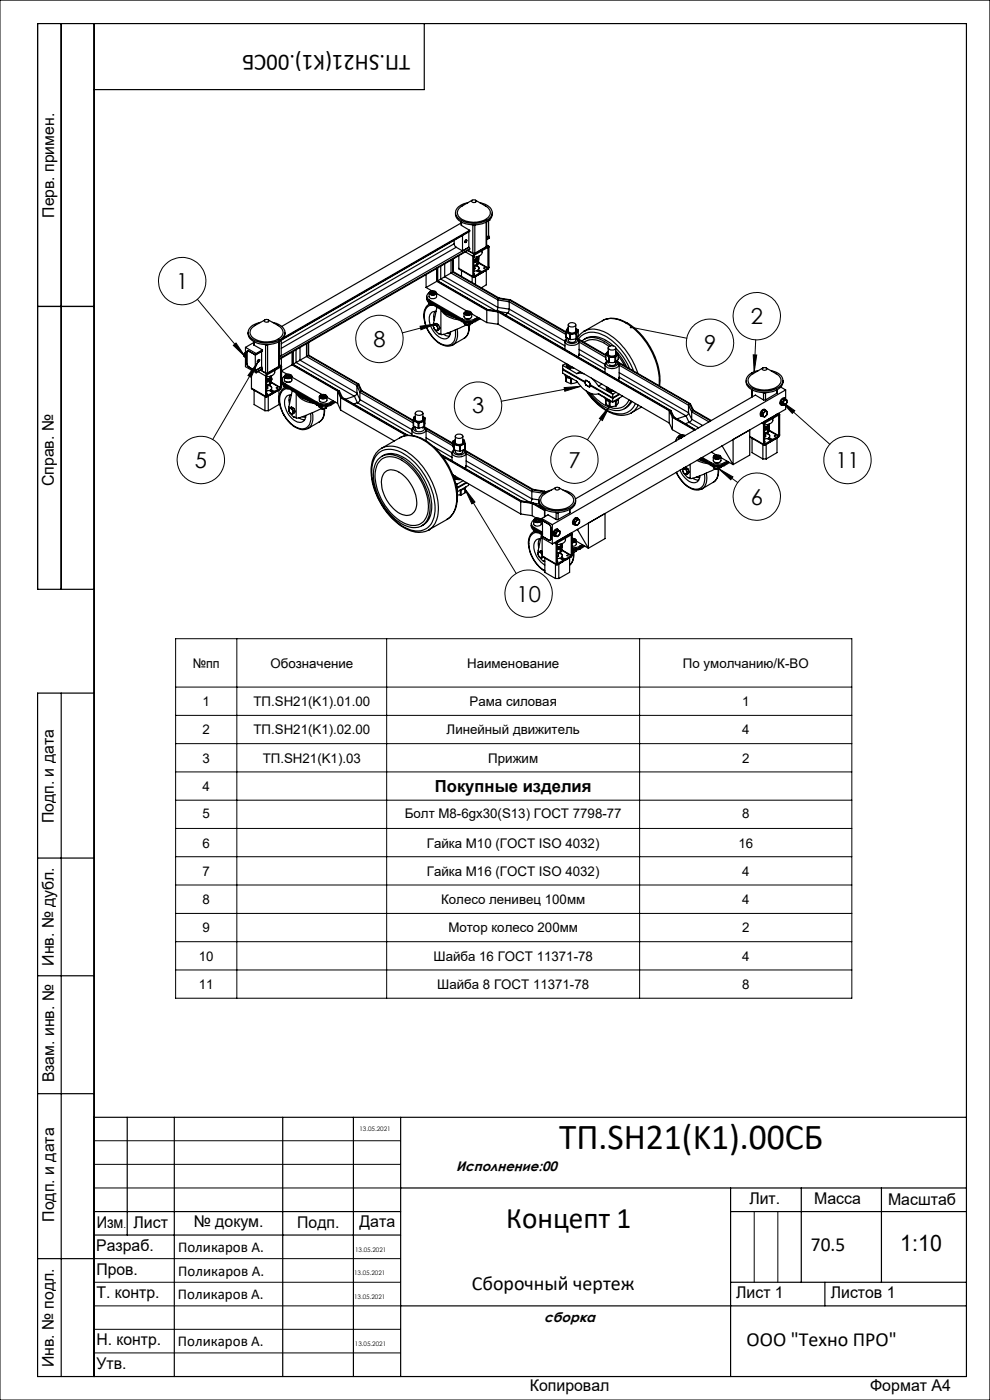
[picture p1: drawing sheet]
<svg xmlns="http://www.w3.org/2000/svg" width="210mm" height="297mm" viewBox="0 0 210 297" stroke-linecap="round" stroke-linejoin="round" font-family="sans-serif">
<g fill="none" stroke="#000" stroke-width=".21">
<path d="M0 0h210v297h-210zM41.9 63.5l10.2 12.2M49.5 73.3l.6-.5 2 2.9zM54.7 76.8l-9.6 16.4M54.7 76.8l-1.4 3.2-.7-.3zM89.1 69.2l3.5-.5-3.3 1.3zM92.6 68.7l-7.3 1.9M133.8 69.4l11.9 2.4M159.8 75.3h.7l-.5 3.6zM160.3 72.1l-.3 6.8M119.7 82.2l3.5-.3-3.4 1.1zM123.2 81.9l-16.9 3.2"/>
<path d="M129.4 86l-4.8 7.3M129.4 86l-1.6 3.2-.7-.4zM152.4 99.4l4.1 3M152.4 99.4l3.1 1.8-.5 .6zM165.7 85.1l10.3 9.2M165.7 85.1l2.9 2-.5 .6zM98.6 103.6l10.9 18.1M98.6 103.6l2.2 2.9-.7 .4zM37.3 135.5h143.4v76.3h-143.4zM50.2 135.5v76.3M82 135.5v76.3M135.7 135.5v76.3"/>
<path d="M37.3 151.8h143.4M37.3 157.8h143.4M37.3 145.8h143.4M37.3 163.8h143.4M37.3 169.8h143.4M37.3 175.8h143.4M37.3 181.7h143.4M37.3 187.7h143.4M37.3 193.8h143.4M37.3 199.8h143.4M37.3 205.8h143.4M20 242h65"/>
<path d="M20 247h65M20 252h65M160 257v15M165 257v15M20 267h65M20 272h65M20 277h65M20 282h65M20 287h65"/>
<circle cx="38.6" cy="59.6" r="5"/>
<circle cx="80.5" cy="71.9" r="5"/>
<circle cx="150.6" cy="72.7" r="5"/>
<circle cx="160.5" cy="67.1" r="5"/>
<circle cx="42.6" cy="97.6" r="5"/>
<circle cx="101.4" cy="86" r="5"/>
<circle cx="121.9" cy="97.5" r="5"/>
<circle cx="179.8" cy="97.6" r="5"/>
<circle cx="160.5" cy="105.4" r="5"/>
<circle cx="112.1" cy="125.9" r="5"/>
</g>
<g fill="none" stroke="#000" stroke-width=".25">
<path d="M13 5v120M20 5v287M90 5v14h-70M90.4 58.3v2.7M92.6 59.7l10.7 6.1M92.6 59.7l-2.2 1.3M92.8 59.6l-.2 .1M92.8 59.6l10.6 6.1M92.8 59.6v-2.7l-.2 .1v2.7M92.9 59.6h-.1M92.9 59.6l10.5 6.1M92.9 56.9v2.7"/>
<path d="M93.5 59.2l-.6 .4M93.5 59.2l11.7 6.7M93.5 56.5v2.7M94.3 58.7l-.8 .5M94.3 58.7l11.3 6.5M94.3 56v2.7M95.7 57.9l-1.4 .8M95.7 57.9l9.9 5.7M95.7 55.2v2.7M96 57.7l-.3 .2M96 57.7l9.7 5.6M96.2 57.6l-.2 .1"/>
<path d="M96.2 57.6l9.6 5.6M96.2 57.6v-2.7l-.2 .1v2.7M96.3 51.7l.2 .5 .3 .3M96.3 51v.7M96.3 51.7l-36.6 21.2M96.6 45.1a2.5 2.5 0 0 0 2.6 2.5 4.6 4.6 0 0 0 5.1-1.7l.1-.8M96.8 52.5l1.3 .7M96.8 52.5l-37.1 21.4M97.3 56.9l.1 .2 3 1.7M97.3 54.3v2.6M97.3 56.9l3 1.8M97.8 47.1l.1 .7"/>
<path d="M97.8 47.3l-38 21.9M97.9 47.1v.7M97.9 57.4v1.2M97.9 47.8l1.7 1.1M98.1 49.9v3.3M98.7 51.4h.1M98.7 51l.1-.1a.28 .28 0 0 1 .2 .4 .28 .28 0 0 1-.4 .1zM98.7 53.4l1.6 1M98.9 50.9v.3l-.3 .2M99 51h.1M99.3 43a2.62 2.62 0 0 0-2.7 2.3 3.5 3.5 0 0 0 3.6 2.1 3.9 3.9 0 0 0 4.2-2 2.1 2.1 0 0 0-1.8-2.2l-.8-.2M99.4 52.5l.2 .3"/>
<path d="M99.4 52.5l-40.2 23.2 .5-.2v-3.3M99.4 49.2v3.3M99.4 52.5l-1.3 .7M99.6 49l-39.8 23.1M99.6 49l-39.6 22.9M99.6 48.9v.1M99.6 52.8v.1l-40.4 23.4M99.6 48.9l-39.4 22.7M99.6 52.8l-40.4 23.3M100 42.6l.2-.2a.39 .39 0 0 1 .6 0 .39 .39 0 0 1 .1 .5 .49 .49 0 0 1-.9-.3zM100.2 42.5l-2.2 1.2a1.53 1.53 0 0 0-1 1.5 1.53 1.53 0 0 0 1.2 1.4 4.9 4.9 0 0 0 5.6-.7 1.43 1.43 0 0 0-.8-2.2l-2.1-1.2M100.2 47.7l.1 .1"/>
<path d="M100.2 58.7v1.2M100.3 58.7l.1 .1h.2M100.3 53.7h.4M100.3 47.8h.4M100.3 47.8v5.9M100.3 54.4v4.3M100.3 53.7l-1-.6 1.3 .8M100.5 58.6h.1M100.5 57.5l.6-.1 .7 .5M100.5 58.1h.1l-.1 .1M100.5 54.3l-.2 .1M100.5 58.6l-.2 .1"/>
<path d="M100.5 54.3v4.3M100.6 53.9l-.3 .5M100.6 54.1l-.1 .2M100.6 53.9v.2M100.6 58.6v.2M100.7 47.8v5.9M100.8 55.2l.6-.3 .1-.3a.67 .67 0 0 1-.7 .6zM100.8 55.5l.6-.3 .1-.3a.74 .74 0 0 1-.7 .6zM100.9 58.7v1.7M100.9 56.3a.57 .57 0 0 1 .6 .3 .57 .57 0 0 1 0 .6M100.9 47.7l-.2 .1M101.3 54.4l-.1 .2-.1-.1"/>
<path d="M101.5 57.5l-.2 .1M101.5 57.3l-.3 .2M101.5 57.5l.7 .4v-.3M101.5 57.2l.7 .4M101.5 57.2v.3M101.5 54.7h.1M101.5 54.9h.1M101.5 55h.1M101.5 55.2h.1M101.5 54.7l-.3 .3-.7 .1M101.5 54.7l-.5 .4h-.5M101.5 54.8l-.5 .4h-.5"/>
<path d="M101.5 54.9l-.5 .3-.5 .1M101.5 55l-.5 .4-.5 .1M101.5 55l-.5 .3-.5 .1M101.5 55.2l-1 .4M101.5 55.2l-.3 .3-.7 .1M101.5 54.8v.1M101.5 55.8l2 1.1M101.5 55.7l-.2 .4-.8 .2M101.5 54.4a.73 .73 0 0 1-.7 .9 .66 .66 0 0 0 .7-.5M101.5 54.4l-.1 .3-.6 .3 .6-.2 .1-.3M101.5 55.7a.98 .98 0 0 1-1 .6M101.5 54.8v.9"/>
<path d="M101.5 55.7l2 1.1M101.6 56.9a.85 .85 0 0 0-.8-.6v.7l-.3 .1M101.8 57.9v.2M101.8 57.9l-1.2 .7M102.3 53.2a1.33 1.33 0 0 1-1.7 1.3h-.1M103.1 52.3l-2.4 1.4M103.1 47.1v5.2M103.2 57.3v3.1l-1.1 .7M103.2 47.1l-.1 5.2M103.2 52l.4 .2M103.2 52.1l.3 .1M103.5 52.2h.1l.1 .2"/>
<path d="M103.5 52.5h.1M103.5 52.2l-2.9 1.7M103.5 52.2v.3M103.5 56.9v.2M103.5 52.5l-2.9 1.6M103.5 57.1l-2.9 1.7M103.5 56.9l-1.3 .7M103.5 56.8v.1M103.5 52.5v4.3M103.6 50.1l.2 .3M103.6 46.8v3.3M103.6 50.1l-.4 .2"/>
<path d="M103.7 56.7l-.2 .4M103.7 52.4l-.2 .1M103.7 52.4v4.3M103.7 56.7l-.2 .1M103.8 46.7h.1M103.8 50.4v.1l-.6 .4M103.8 50.4l-.6 .3M8 65h12M51.8 75.6l.3 .2M51.8 75.1l.3 .1M51.8 75.1v.5M51.9 75l-.1 .1"/>
<path d="M51.9 75l.2 .1M52.1 75.5v.2l-.3-.1M52.1 74.7l-.2 .3M52.1 73.7v4.1l2.2 1.3M52.1 73.7l2.2 1.3M52.6 70.5a2.25 2.25 0 0 0 1.9 2.3 5.4 5.4 0 0 0 5.6-1.1l.3-.4v-.8M53.3 78.5v3.8M53.8 72.5l.1 .7M53.8 72.7l-1.7 1M53.9 72.5v.7M53.9 73.2l1.8 1M54.2 75.3l-1.4-.8a.26 .26 0 0 0-.3 0 .26 .26 0 0 0-.1 .3v2.6l.4 .5 1.4 .7"/>
<path d="M54.2 78.6l.1 .3M54.2 75.3v3.3M54.3 75.2l-.1 .1M54.3 75v.2M54.3 78.9v.2M54.7 76.4l.2-.1a.28 .28 0 0 1 .1 .4 .28 .28 0 0 1-.4 .1zM54.7 76.8h.1M54.8 78.8l1.5 1M54.9 76.3h.1a.39 .39 0 0 1-.4 .5M55 76.4h.1M55.3 68.4a2.62 2.62 0 0 0-2.7 2.3 3.3 3.3 0 0 0 3.3 2 4.4 4.4 0 0 0 4.5-1.7 2.09 2.09 0 0 0-1.8-2.4l-.8-.2M55.3 78.5l1.3 .8"/>
<path d="M55.3 78.5l1 .6M55.5 77.9l.2 .3M55.5 74.6v3.3M55.5 77.9l-1.3 .7M55.7 74.4l-1.4 .9M55.7 74.2l-1.4 .8M55.7 74.4l-1.4 .8M55.7 74.2v.2M55.7 78.2v.1l-1.4 .8M55.7 78.2l-1.4 .7M56.1 67.9a.47 .47 0 0 1 .6-.1 .47 .47 0 0 1 .3 .4 .56 .56 0 0 1-.9-.2zM56.2 73.1l.1 .1"/>
<path d="M56.2 67.9l-2.2 1.2a1.53 1.53 0 0 0-1 1.5 1.53 1.53 0 0 0 1.2 1.4 4.7 4.7 0 0 0 5.7-.9 1.56 1.56 0 0 0-.9-2l-2.1-1.2M56.3 73.2h.5M56.3 79.1h.5M56.3 73.2v5.9M56.3 79.8v4.3M56.6 79.6l-.3 .2M56.6 79.6v4.4M56.6 79.5v.1M56.6 79.3l-.3 .5M56.6 79.3v.2M56.8 73.2v5.9M56.9 73.1l-.1 .1"/>
<path d="M57.3 79.8l-.1 .2v-.1M57.5 79.8a.67 .67 0 0 1-.7 .7M58.3 78.6a1.39 1.39 0 0 1-1.7 1.3M59.2 77.7l-2.4 1.4M59.2 72.5v5.2M59.2 77.4l.5 .2M59.2 77.5l.3 .1M59.5 77.6h.2v.2M59.5 77.9h.1M59.5 77.6l-2.9 1.7M59.5 77.6v4.6M59.5 77.9l-2.9 1.6"/>
<path d="M59.7 76v1.6M59.7 78.7l1.2 .7M59.7 77.8v4.3M59.7 77.8l-.2 .1M60.3 79.9a.91 .91 0 0 1 1.6 0M60.3 79.9v.7a.88 .88 0 0 0 .8 .5 .88 .88 0 0 0 .8-.5v-.7M60.3 79.8a.87 .87 0 0 0-.4 .8 .87 .87 0 0 0 .5 .8M60.3 79.9a.91 .91 0 0 0 1.6 0M60.5 79.6a.86 .86 0 0 1 1.4 .3l-.2 .2a.81 .81 0 0 1-1.3-.4zM60.7 79.7a.45 .45 0 0 1 .5-.2 .45 .45 0 0 1 .3 .5 .46 .46 0 0 1-.5 .1 .46 .46 0 0 1-.3-.4zM60.7 79.7v.3M61.2 79.6l-.5 .1"/>
<path d="M61.2 79.6l.3 .1a.39 .39 0 0 1-.4 .4 .39 .39 0 0 1-.4-.4M61.2 79.9l-.3 .1M61.2 79.9l.1 .2M61.2 79.6v.3M61.9 77.4l9.7 5.6M61.9 77.4l-2.2 1.3M62.1 77.3l-.2 .1M62.1 77.3l9.7 5.6M62.1 77.3v-2.7l-.2 .1v2.7M62.2 77.3h-.1M62.2 77.3l9.7 5.6M62.2 74.6v2.7"/>
<path d="M62.8 76.9l-.6 .4M62.8 76.9l12.4 7.2M62.8 74.2v2.7M63.6 76.4l-.8 .5M63.6 76.4l12.1 7M63.6 73.7v2.7M65 75.6l10.7 6.2M65 75.6l-1.4 .8M65 72.9v2.7M65.4 75.4l-.4 .2M65.4 75.4l10.5 6.1M65.5 75.3l-.1 .1"/>
<path d="M65.5 75.3l10.6 6.2M65.5 75.3v-2.7l-.1 2.8M90.4 61l1.3 .7-.6 .3a.87 .87 0 0 0-.6 .8 .87 .87 0 0 0 .6 .9M90.5 63.2l.3 .5 .3 .3 6.9 3.9a3 3 0 0 0 2.8 0l.8-.4M90.5 62.9l.1 .8 .5 .6M90.9 64.2v.1M90.9 64.1v.1M90.9 64.3l.5 .3M90.9 64.1v.2M91 62.2a.92 .92 0 0 0 1.6 0v.7a.91 .91 0 0 1-1.6 0zM91.1 62a.82 .82 0 0 1 .8-.3 .82 .82 0 0 1 .6 .5 .89 .89 0 0 1-1.4-.1zM91.1 64.4a3.2 3.2 0 0 0-1 4 7 7 0 0 0 4.5 5h.9l.6-.2"/>
<path d="M91.1 63.7v.6M91.1 64.3l6.9 3.9M91.1 63.7l6.9 3.9M91.2 62.3h.1M91.4 64.6l.1 .1M91.4 62a.45 .45 0 0 1 .5-.2 .45 .45 0 0 1 .3 .5l-.2 .1a.41 .41 0 0 1-.6-.4zM91.4 64.4v.2M91.4 62v.3M91.5 64.7l.4 .1M91.5 64.7h.3M91.5 64.5v.2M91.5 64.7h.4"/>
<path d="M91.5 64.7a2.01 2.01 0 0 0-1.5 2.4 7.1 7.1 0 0 0 4.1 6.1 1.94 1.94 0 0 0 2.5-2.3v-.9M91.8 61.9l.4 .1v.3l-.3 .1-.5-.1M91.8 61.9l-.4 .1M91.8 62.2l-.3 .1M91.8 62.2l.3 .1M91.8 61.9v.3M92 69.5l.4 .5M92 69v.5M92.1 68.8l.4-.2 .5 .3M92.1 68.8l.3 .2M92.1 68.8l-.1 .2M92.3 70l.8 .8"/>
<path d="M92.3 66a2.53 2.53 0 0 0-.2 1.9M92.4 69l.4 .5M92.4 69h-.4M92.4 69l.3 .1M92.4 70l.3 .2M92.5 66.1a1.51 1.51 0 0 0-1.4 2.1 4.2 4.2 0 0 0 3.3 3.7 1.35 1.35 0 0 0 1.2-1.5M92.6 62.3l10.7 6.1M92.7 65.2l-.7 3.9M92.7 69.1l.1 .4M92.8 69.5v.5M92.8 70h-.4M92.8 69.5l.2 .3"/>
<path d="M92.8 70l-.1 .2M93 69.8l-.2 .2M93 68.9l.3 .7M93 68.9l-.3 .2M93.1 70.8h.4M93.1 70.8h.1M93.3 69.6l-.3 .2M93.3 69.6l-.6 .6M93.5 65.6v5.4a17 17 0 0 0 5.4-2.1M93.6 65.7a4.1 4.1 0 0 0 3.7 2.1M93.8 65.9a4.7 4.7 0 0 0 2.6 1.4M94.1 70.9l1.2 .4"/>
<path d="M94.8 70.7l.7 .1M96 73.2h.1M96.9 69.8a3.2 3.2 0 0 1-.8 3.4M98 68.2a3 3 0 0 0 2.8 0M98 67.6a3.3 3.3 0 0 0 2.8 0M98 67.6v.6M98.4 68.4l.3 .5M98.4 66.4a.91 .91 0 0 0 1.6 0v.8a.94 .94 0 0 1-1.6 0zM98.4 71.8l-2.4 1.4M98.5 66.2a.85 .85 0 0 1 1.5 .3 .87 .87 0 0 1-1.5-.1zM98.7 68.9h.1M98.7 67.5l.3 .2 .8-.2"/>
<path d="M98.7 68.5v.4M98.8 68.9l.8 .1M98.8 68.5v.4M98.9 66.2h.1a.38 .38 0 0 1 .5-.1 .38 .38 0 0 1 .1 .5h-.1a.38 .38 0 0 1-.5 .1 .38 .38 0 0 1-.1-.5zM98.9 68.9h.7M98.9 68.9l.3 .2 .4-.1M99.1 66.1l-.3 .2a.39 .39 0 0 0 .4 .4 .39 .39 0 0 0 .4-.3v-.2M99.1 66.1l.5 .1M99.1 66.5l-.1 .1M99.1 66.5l.4 .1M99.1 66.1v.4M99.4 69a2.86 2.86 0 0 1-1 2.8"/>
<path d="M99.5 69a2.7 2.7 0 0 1-1.1 2.8M99.6 68.6v.4M99.6 66.2v.4M99.7 68.9l-.1 .1M99.7 68.6v.3M100.1 68.6l-.4 .3M100.1 68.6h.1M100.8 67.6v.6M101.4 67.3l-.6 .3M101.9 67.6l-1.1 .6M103.3 68.4l2.4 .4M103.3 65.8v2.6"/>
<path d="M103.3 65.8l2.4 .4M103.4 65.7l-.1 .1M103.4 65.7l2.4 .4M103.4 65.7h.1M103.4 65.7l2.4 .3M105.6 65.2l-.3 .8M105.6 63.6v1.6M105.6 63.6l2.4 .4M105.6 65.2l2.4 .4M105.7 66.2l36.3 20.9M105.7 68.8l36.3 20.9M105.7 66.2v2.6"/>
<path d="M105.7 63.3l-.1 .3M105.7 63.3l2.5 .4M105.8 66.1l-.1 .1M105.8 66.1l36.3 21M105.8 63.2l-.1 .1M105.8 63.2l2.5 .4M105.9 66l-.1 .1M105.9 66l36.4 21.1M106 66.1l1.7 .3M107.7 66.4l12.1 7M107.7 66.4l-.5 .4M108 65.6l-.3 .8"/>
<path d="M108 64v1.6M108 64l12 6.9M108 65.6l11.8 6.8M108.2 63.7l-.2 .3M108.2 63.7l11.8 6.9M108.3 63.6l-.1 .1M108.3 63.6l11.7 6.8M119.3 78.4v.8l3 1.7a5.2 5.2 0 0 0 4.4 2.7l.3-.1M119.3 78.4l4.8 2.7 .2 .6M119.3 77.5v.7l4.8 2.8 .2-.3M119.3 77.5l3 1.8M119.5 78.3l-.2 .1"/>
<path d="M119.8 79.4a1.23 1.23 0 0 0 1.6 .9M119.8 72.4a1.56 1.56 0 0 0 2.2 .8 1.02 1.02 0 0 0 .8-.8M119.8 72.4v1.7M119.9 79.4l.4 .5 .6 .2M120 70.3l.1 .1M120 70.3l.1 1.2M120.1 79.9v1.1M120.1 70.4l.7 .5M120.1 71.5l.7 .5M120.1 77.1l-.8 .4M120.1 70.4v1.1M120.1 80v1"/>
<path d="M120.2 77.1a1.12 1.12 0 0 0 1.5 1M120.2 77.4a.68 .68 0 0 0 .7 .8M120.3 71.7l-.4 .3-.1 .4M120.3 77.3a.83 .83 0 0 0 1.1 .6M120.4 71.8a.57 .57 0 0 0-.2 .6 .57 .57 0 0 0 .6 .4 1.2 1.2 0 0 0 1.7-.8l-.2-.2M120.4 77.3v.1M120.5 77.4v.3M120.5 69.6l-.5 .7M120.5 69.7a.54 .54 0 0 0-.3 .7 .54 .54 0 0 0 .7 .3 1.07 1.07 0 0 0 1.5-.7l-.3-.3 .6 .4M120.5 70a.47 .47 0 0 0 .1 .5 .47 .47 0 0 0 .5 .1 .73 .73 0 0 0 1-.6M120.5 71.9a.84 .84 0 0 0 .7 .7 .84 .84 0 0 0 .9-.3v-.4M120.5 68.9v1.3"/>
<path d="M120.7 77.9l.2 .2M120.7 68.7v-.1a.91 .91 0 0 1 1.4 .4 .95 .95 0 0 1-1.6-.1zM120.8 70.9l.2 .1M120.8 72h.2M120.8 70.9v1.1M120.9 78.1v.1zM121 71v1M122.1 68.9v1.3M122.2 70.8l-1.2 .2M122.2 71.9l-1.2 .1M122.2 70.8v1.1M122.3 70.7l-.1 .1"/>
<path d="M122.3 71.8l-.1 .1M122.3 70.7v1.1M122.3 79.3l.9-.1 .7 .1M122.4 71.7l.3 .3 .1 .4M122.6 71.9l5.9 3.4M122.7 70.1l-.4 .6M122.7 70.1v1.1l-.4 .6M122.7 71.9a3.8 3.8 0 0 1 5.2-.8 13.9 13.9 0 0 1 6.5 7.6M122.8 72.1l5.7 3.3M122.8 75.2l-.2 .5M122.8 72.4v2.8M122.8 75.1l5.5 3.2"/>
<path d="M122.8 72.6l5.7 3.2M122.8 74.1l5.5 3.2M123 78.8l-.7 .5M123.4 72.4a3.9 3.9 0 0 1 4.8 0l1.3 1M123.9 70.3l-.8 .6-.7 .9M123.9 70.3h.1M123.9 72.6a4 4 0 0 1 4.7 .5l.6 .4M123.9 70.3a5 5 0 0 1 5 .5 16 16 0 0 1 6.4 8.4M123.9 72a4.3 4.3 0 0 1 5 .5l1.2 .9M127.8 68a5.4 5.4 0 0 1 5.5 .6 15 15 0 0 1 6.6 13.3M127.8 68a5.2 5.2 0 0 1 5.4 .8 15.3 15.3 0 0 1 6.6 13M127.8 68l-3.9 2.3"/>
<path d="M128.3 77.3a1.71 1.71 0 0 0 3 0M128.3 77.3v1.7M128.5 75.1l.6 .7M128.5 76.3l.6 .5M128.5 76.2v.1M128.5 75.1v1.2M128.8 76.6l-.4 .3-.1 .4M128.9 76.7a.61 .61 0 0 0-.2 .7 .61 .61 0 0 0 .7 .3 1.14 1.14 0 0 0 1.6-.7l-.2-.3M129 74.5l-.5 .6M129 74.6a.61 .61 0 0 0-.2 .8 .61 .61 0 0 0 .7 .3 .91 .91 0 0 0 1.4-.9l-.3-.3 .6 .5-.6 .7M129 74.9a.72 .72 0 0 0 .3 .6 .72 .72 0 0 0 .8 0 .48 .48 0 0 0 .5-.6M129 73.8v1.3"/>
<path d="M129 76.8v.3M129.1 73.6a1 1 0 0 1 1.5 .2 .9 .9 0 0 1-1.6 0zM129.1 75.8h.2M129.1 76.8l.2 .1M129.1 75.8v1M129.3 75.8h1.1M129.3 75.8v1.1M130.4 76.9h-1.1M130.4 75.8v1.1M130.6 75.1v-1.3l.2 .2a14.4 14.4 0 0 1 2.8 4.2M130.6 74.4a12.3 12.3 0 0 1 2.3 3.5M130.6 75.7l-.2 .1"/>
<path d="M130.6 77a.71 .71 0 0 1-.4 .6 .71 .71 0 0 1-.8-.1l-.1-.1M130.6 75.7v1.5M130.8 76.6l.4 .3 .1 .4M131.1 76.8l15.3 8.9M131.2 75.5l1.3 2.1M131.2 76.2l-.8 .7M131.2 76.2h.1M131.2 75.1v1.1M131.3 77l15 8.7M131.3 77.3v2.8M131.3 77.5l14.7 8.5M131.3 79.1l14.7 8.5"/>
<path d="M160.9 78.6a2.62 2.62 0 0 0-2.6 2.3 3.2 3.2 0 0 0 3.2 2 4.4 4.4 0 0 0 4.5-1.7 1.98 1.98 0 0 0-1.8-2.4l-.8-.2M161.7 78.1l.2-.1a.44 .44 0 0 1 .5 0 .44 .44 0 0 1 .2 .4 .48 .48 0 0 1-.5 .2 .48 .48 0 0 1-.4-.5zM161.8 78.1l-2.1 1.2a1.53 1.53 0 0 0-1 1.5 1.53 1.53 0 0 0 1.1 1.4 4.9 4.9 0 0 0 5.6-.7 1.43 1.43 0 0 0-.8-2.2l-2.1-1.2M53.3 82.3l.1 .2 3 1.7M53.3 82.3l3 1.8M53.9 82.8v3l2.3 1.3M56.2 87.1h.7M56.2 84.1v3M56.3 84.1l.1 .1h.2M56.6 84h.1M56.6 82.9a1.43 1.43 0 0 1 1.3 .4M56.6 83.5v.1"/>
<path d="M56.6 80.5l.6-.2 .3-.3a.97 .97 0 0 1-.9 .5M56.6 80.6l.6-.1 .3-.3-.3 .3zM56.6 84l-.3 .1M56.6 84v.2M56.8 80.4l.5-.2 .2-.4a.62 .62 0 0 1-.7 .6zM56.8 80.6l.5-.2 .2-.4v1.1M56.8 80.9l.5-.2 .2-.4a.67 .67 0 0 1-.7 .6zM56.8 80.5v.1M56.9 84l2.3-1.3v3.1l-2.3 1.3zM56.9 81.7a.58 .58 0 0 1 .6 .3 .58 .58 0 0 1 0 .6M57.5 82.9h-.1M57.5 82.7l-.3 .2"/>
<path d="M57.5 82.6l.7 .4M57.5 82.9l.7 .4M57.5 82.6v.3M57.5 80.4l-.3 .3-.6 .2M57.5 80.4l-.3 .3-.6 .1M57.5 80.5l-.3 .3-.6 .2M57.5 80.6l-.3 .3-.6 .1M57.5 80.3h.1M57.5 80.4h.1M57.5 80.6h.1M57.5 81.1a.87 .87 0 0 1-.9 .6l.7-.2 .2-.4M57.5 80.1l-.1 .4-.6 .2a.69 .69 0 0 0 .7-.5"/>
<path d="M57.5 81.1l2 1.1M57.5 81.2l2 1.1M57.6 82.3l-.3-.4-.5-.2v.7l-.2 .1M57.9 83.3l-1.3 .7M57.9 83.3v.2l-1.3 .7M58.2 83v.3M59.5 82.3v.2M59.5 82.3l-1.3 .7M59.5 82.5l-1.3 .8M59.5 82.2v.1M59.7 82.1l-.2 .4M59.7 82.1l-.2 .1"/>
<path d="M59.8 80.9l.5 .7 7 4.1a3 3 0 0 0 2.8 0l.8-.5M59.8 80.6l.2 1 .4 .4M60.2 81.8l.4 .5M60.4 82.2a3 3 0 0 0-1.1 3.5 6.7 6.7 0 0 0 4.8 5.5l1.3-.3M60.4 81.4v.6M60.4 82.2h-.1M60.4 82l6.9 4M60.4 81.4l6.9 3.9M60.6 82.3h.1M60.6 81l.5 .1 .6-.1M60.6 82.1v.2M60.7 82.3l.4 .1"/>
<path d="M60.7 82.1v.2M60.9 82.4a2.01 2.01 0 0 0-1.6 2.4 6.8 6.8 0 0 0 4.6 6.2 1.96 1.96 0 0 0 2-2.4v-.9M61.2 82.4h-.4l.4 .1M61.3 87.2l.4 .5M61.3 86.7v.5M61.5 86.5l.3-.2 .5 .3M61.5 86.5l.2 .2M61.5 86.5l-.2 .2M61.6 87.7l.8 .8M61.6 83.8a2.23 2.23 0 0 0-.2 1.9M61.7 86.7l.4 .5M61.7 86.7h-.4"/>
<path d="M61.7 86.7l.3 .1M61.7 87.7l.3 .2M61.8 83.8a1.4 1.4 0 0 0-1.4 1.9 4.5 4.5 0 0 0 3.1 3.9 1.29 1.29 0 0 0 1.4-1.5M61.9 80l6.4 3.7M62 82.9l-.7 3.9M62 86.8l.1 .4M62.1 87.2v.5M62.1 87.7h-.4M62.1 87.2l.2 .3M62.1 87.7l-.1 .2M62.3 87.5l-.2 .2M62.3 86.6l.3 .7"/>
<path d="M62.3 86.6l-.3 .2M62.4 88.5l.4 .1M62.4 88.5h.1M62.6 87.3l-.3 .2M62.6 87.3l-.6 .6M62.8 83.4v5.3a17.8 17.8 0 0 0 5.4-2M62.9 83.4a4.1 4.1 0 0 0 3.7 2.1M63.2 83.6a4.2 4.2 0 0 0 2.6 1.5M63.4 88.6l1.2 .4M64.1 88.4l.7 .1M66.3 87.6a3.1 3.1 0 0 1-.9 3.3M67.3 86a3.3 3.3 0 0 0 2.8 0"/>
<path d="M67.3 85.3a3 3 0 0 0 2.8 0M67.3 85.3v.7M67.7 86.1v.2M67.7 86.3l.5 .4M67.7 84.2v.7a.94 .94 0 0 0 1.7 0v-.7M67.7 84.2a.94 .94 0 0 0 1.7 0M67.7 89.5l-2.3 1.4M67.8 84a.85 .85 0 0 1 1.5 .2 .87 .87 0 0 1-1.5-.1zM68 83.8l-.3 .4M68.1 84l.2-.1a.36 .36 0 0 1 .5-.1 .36 .36 0 0 1 .1 .5 .43 .43 0 0 1-.5 .1 .43 .43 0 0 1-.3-.4zM68.2 86.7h.1M68.2 86.3v.4"/>
<path d="M68.3 86.7l.6-.1-.4 .2zM68.3 86.3v.4M68.5 83.9l-.4 .1 .1 .3M68.5 83.9l.4 .1M68.5 84.2l-.2 .1M68.5 84.2l.3 .1M68.5 83.9v.3M68.8 86.7a2.84 2.84 0 0 1-1.1 2.8M68.9 86.7a2.79 2.79 0 0 1-1.2 2.8M68.9 84l.1 .2-.3 .2-.5-.1M68.9 84v.3M69.1 86.6l-.8 .1"/>
<path d="M69.1 86.3v.3M69.2 86.6h-.1M69.2 83.9l.2 .3M69.2 86.3v.3M69.4 84.3l2.2 1.3M69.4 86.2l-.2 .4M70.1 85.3v.7M70.7 85l-.6 .3M71.2 85.3l-1.1 .7M71.6 83l.6 1.4M71.6 83v2.6M71.6 85.6l.6 1.4"/>
<path d="M71.8 82.9l.2 .1 .6 1.3M71.8 82.9l-.2 .1M71.8 82.9l.6 1.4M72.2 84.4l14 8M72.2 87l11.4 6.6M72.2 84.4v2.6M72.4 84.3l14.1 8.1M72.4 84.3l-.2 .1M72.4 84.3l14 8.1M75.2 84.1l.6 1.3M75.2 84.1l-2 .6M75.7 83.4l-.1 .3-.4 .4"/>
<path d="M75.7 81.8l.6 1.4M75.7 81.8v1.6M75.7 83.4l.6 1.4M75.8 85.4l11.6 6.7M75.8 85.4l-.8 .3M75.9 81.5l-.2 .3M75.9 81.5l.7 1.4M76.1 81.5h-.2M76.1 81.5l.6 1.4M76.3 84.8l-.1 .4-.4 .2M76.3 83.2v1.6M76.3 83.2l11.4 6.5"/>
<path d="M76.3 84.8l11.1 6.4M76.6 82.9l-.3 .3M76.6 82.9l11.1 6.4M76.7 82.9l11 6.3M76.7 82.9h-.1M80 96.4a4.3 4.3 0 0 1 5.6-.2 14.5 14.5 0 0 1 6.6 12.7 3.8 3.8 0 0 1-6 3.1 14.3 14.3 0 0 1-7.2-13.2l.4-1.5zM80.3 97.4a3.9 3.9 0 0 1 4.9-.2 13.1 13.1 0 0 1 6 11.2 3.5 3.5 0 0 1-5.4 3 12.8 12.8 0 0 1-6.5-11.7l.4-1.5zM80.9 97.5a4.2 4.2 0 0 1 5.1 .6 12 12 0 0 1 4.7 10.8 3.2 3.2 0 0 1-4.7 2.2 11.9 11.9 0 0 1-6.3-11.2 3.5 3.5 0 0 1 1.2-2.4zM80.9 95.1a6 6 0 0 0-2.1 6.4 14.9 14.9 0 0 0 7.7 10.9 4.7 4.7 0 0 0 4.4 0M80.9 95.1a5.3 5.3 0 0 1 5.8 1.1 15.5 15.5 0 0 1 6.3 12.3 4.4 4.4 0 0 1-2.1 3.9M81 96.8a4 4 0 0 1 4.6 .2 13 13 0 0 1 5.9 11.2 3.9 3.9 0 0 1-2 3.3M84.8 92.8a5.7 5.7 0 0 1 6.1 1.1 15.4 15.4 0 0 1 6.1 12.3 5 5 0 0 1-2.2 4"/>
<path d="M84.8 92.8a5.5 5.5 0 0 1 5.9 1.1 15.5 15.5 0 0 1 6.2 12.4 4.6 4.6 0 0 1-2.1 3.9M84.8 92.8l-3.9 2.3M87.4 91.2a1.74 1.74 0 0 0 2.7 .4l.3-.4M87.4 91.2v1.2M87.7 89.2v.1M87.7 89.2v1.2M87.7 89.3l1 .4M87.7 90.4l1 .4M87.7 89.3v1.1M87.8 90.4l-.4 .8M87.9 90.5a.61 .61 0 0 0-.1 .7 .61 .61 0 0 0 .6 .3 1.14 1.14 0 0 0 1.7-.7l-.2-.2M88.1 88.4l-.3 .1-.1 .7"/>
<path d="M88.1 88.4a.57 .57 0 0 0-.3 .7 .57 .57 0 0 0 .7 .4 1.02 1.02 0 0 0 1.5-.7l-.3-.4M88.1 88.7a.76 .76 0 0 0 .4 .7 .76 .76 0 0 0 .8-.1l.4-.3v-.3M88.1 90.8l.2 .4M88.1 87.7v1.2M88.1 90.6v.4M88.3 87.4a.84 .84 0 0 1 1.4 .4 .92 .92 0 0 1-1.6-.2zM88.7 89.7h.2M88.7 90.8h.2M88.7 89.7v1.1M88.9 89.7v1.1M89.7 88.4l.4 .3M89.7 87.7v1.2"/>
<path d="M89.7 90.6v.3M89.9 89.5l-1 .2M89.9 90.5l-1 .3M89.9 89.5v1M90 90.5l.4 .7M90 89.4l-.1 .1M90 90.4l-.1 .1M90 89.4v1M90.1 88.7l-.1 .7M90.1 88.7l-.1 1.7M90.1 90.6l6 3.4M90.3 90.9l5.8 3.3"/>
<path d="M90.4 91.2v2.3M90.4 91.3l5.7 3.3M90.4 92.9l5.5 3.2M92.1 94.8l3.8 2.2M93.6 96.4l17 9.9M93.7 96.6l16.9 9.7M93.9 96.9l16.6 9.5M95.9 96.1a1.68 1.68 0 0 0 2.4 .6l.4-.3 .2-.3M95.9 96.1v1.7M96.1 93.6l.2 .7M96.1 93.6v1.1l.2 .7M96.3 95.4l-.4 .7"/>
<path d="M96.3 94.3l.1 .1M96.3 95.4l.1 .1M96.3 94.3v1.1M96.4 94.4l1.1 .2M96.4 95.5l1.1 .2M96.4 94.4v1.1M96.6 93.3l-.5 .3M96.6 93.3a.53 .53 0 0 0-.3 .7 .53 .53 0 0 0 .5 .4 1.18 1.18 0 0 0 1.7-.7l-.3-.4M96.6 93.6a.7 .7 0 0 0 .3 .7 .7 .7 0 0 0 .8 0 .48 .48 0 0 0 .5-.7M96.6 92.6v1.2M96.7 92.4a.97 .97 0 0 1 1.5 .2 .89 .89 0 0 1-.9 .4 .89 .89 0 0 1-.7-.5zM97.5 94.6h.1"/>
<path d="M97.5 95.7h.1M97.5 94.6v1.1M97.6 94.6v1.1M98.2 93.3l.3 .1 .2 .7M98.2 95.5a.84 .84 0 0 1-.5 .8 .84 .84 0 0 1-1-.2l-.1-.6M98.2 92.6v1.2M98.4 95.4a.61 .61 0 0 1 .1 .8 .61 .61 0 0 1-.7 .3 1.13 1.13 0 0 1-1.6-.8l.2-.2M98.4 95.4l.3 .2 .2 .5M98.6 94.2l-1 .4M98.6 95.3l-1 .4M98.6 94.2v1.1M98.6 95.5l14.5 8.3"/>
<path d="M98.7 94.1l-.1 .1M98.7 94.1l-.1 1.2M98.8 95.8l14.2 8.1M98.9 98.8l-.2 .6M98.9 98.8l-.3 .5M98.9 96.1v2.7M98.9 98.8l13.5 7.8M98.9 96.2l13.9 8.1M98.9 97.8l13.9 8M120.1 81l.9 .4M121 81.4h.2M121 80.3v1.1"/>
<path d="M121.2 80.3v1.1M122.3 81.1l-1.1 .3M122.3 80.9v.2M122.4 81.1h-.1M122.4 81.1h.1M124.3 80.7a.66 .66 0 0 0 0 1M124.3 81.7l.7 .4M124.3 80.7l.7 .4M124.3 82.9a10.6 10.6 0 0 0 7.4 5.2l1.4-.2 .8-.3M124.5 83a10.4 10.4 0 0 0 6.5 4.8 3.5 3.5 0 0 0 3.8-2.2M124.9 83.3a8 8 0 0 0 6.4 3.8 3.2 3.2 0 0 0 2.5-2M125 81.1l.2 .5 4.8 2.8"/>
<path d="M125 81.1a.65 .65 0 0 1 0 1M125.2 81.8l-.2 .3M125.2 81.8l4.8 2.7M125.3 81.7l-.1 .1M125.4 80.2l1.6 1.7M125.4 83.5a7.2 7.2 0 0 0 5.7 3.1 2.8 2.8 0 0 0 2.3-1.8M126.9 83.5l1.4 .8M127 83.5l3 1.8M127 81.9l3 1.7M127.7 81.5l-.7 .4M128.3 84.4a1.09 1.09 0 0 0 1 .8M128.3 84.3v.1"/>
<path d="M128.4 84.3l.5 .5 .5 .1M128.5 85.6v.1M128.5 84.8v.9M128.5 85.7l.7 .5M128.7 82.1a1.09 1.09 0 0 0 1.5 .9M128.7 82.3v.3l.3 .4-.3-.6a.77 .77 0 0 0 1 .8M128.8 82.2a.95 .95 0 0 0 1.1 .6M128.9 82.2v.1M129 82.3v.2M129.2 82.9l.5 .1M129.2 86.2l.2 .1M129.2 85.2v1"/>
<path d="M129.3 85.2h.6M129.4 85.2v1.1M129.7 83v.2zM130 83.6v.8M130 84.5v.8M130.6 86.1l-1.2 .2M130.6 85.1v1M130.7 83.2l-.7 .4M130.7 86.1h-.1M130.7 85.1v1M131.2 84.8a1.4 1.4 0 0 1-.5 1.3M131.3 84.5a1.27 1.27 0 0 1-1.3 .7"/>
<path d="M131.3 83.6l-1.3 .8M131.3 80.1l-.2 .5M131.3 80l14.2 8.2M131.4 83.7l-1.4 .8M132.1 84l-2.1 1.3M134 85.2a3.4 3.4 0 0 1-1.6 1.5M135.4 85.9l-.7 1.1-.8 .6M136.1 86.4l-2.2 1.2M142 87.1l.6 1.4M142 89.7l.6 1.5M142 87.1v2.6M142.1 87.1h.2l.7 1.4"/>
<path d="M142.1 87.1h-.1M142.1 87.1l.7 1.4M142.6 91.2l1.9 1-.8 .6-.3 .7M142.6 88.5v2.7M142.6 88.5l4.8 2.8M142.8 88.5l4.7 2.7M142.8 88.5h-.2M143.4 93.4v.1M144.2 93.1l-.3-.4v.5M144.3 99.7a3.9 3.9 0 0 0 3 2.7 1.29 1.29 0 0 0 1.1-1.5M144.5 92.4l-.2 .2 .2 .3-.2-.1a.5 .5 0 0 1 .3-.4 .5 .5 0 0 1 .5 .1M144.5 92.4l.5 .1"/>
<path d="M144.5 92.8l-.1 .1M144.5 92.8h.2M144.5 92.4v.4M144.8 99.4v.2M144.9 99.5v.5M145 92.5l.1 .1M145 92.5v.1M145 99.3l.4-.2 .5 .3M145 99.3l.3 .2M145 99.3l-.1 .2M145.3 99.5a.6 .6 0 0 1 .4 .5 .6 .6 0 0 1-.3 .6l-.1-.1M145.3 99.5h-.4"/>
<path d="M145.3 99.5l.3 .1M145.3 92.4a.86 .86 0 0 0-1.4 .3l.4 .3M145.5 88.2l.7 1.4M145.5 88.2l-1.9 .7M145.6 99.6l.2 .7M145.9 99.4l.3 .7M145.9 99.4l-.3 .2M146 87.6l-.1 .3-.4 .3M146 86l.7 1.4M146 87.6l.7 1.3M146 86v1.6M146.2 89.6l-.9 .3"/>
<path d="M146.2 89.6l2 1.2M146.3 85.7l-.3 .3M146.3 85.7l.6 1.4M146.4 98.5v3a10.4 10.4 0 0 0 4.1-1.5l1.3-.5M146.4 85.7h-.1M146.4 85.7l.7 1.3M146.7 88.9l-.2 .5-.3 .2M146.7 87.4v1.5M146.7 88.9l2.3 1.4M146.7 87.4l3.7 2.1M146.9 87.1l-.2 .3M146.9 87.1l3.8 2.2"/>
<path d="M147.1 87l-.2 .1M147.1 87l3.8 2.2M147.8 97.6l.8 .4 1.6 .4M148.2 97.5l1.1 .4M148.4 97.3l2.4 1.5M148.7 97.2l2.1 1.3a3.3 3.3 0 0 0 2.9 0l.8-.5M148.9 97l1.9 1.1M150.8 98.8a3.3 3.3 0 0 0 2.9 0M150.8 98.1a2.97 2.97 0 0 0 2.9 0M150.8 98.1v.7M150.9 95.9l1 .6M151.2 98.9l.3 .5"/>
<path d="M151.3 97v.7a.94 .94 0 0 0 1.6 0v-.7M151.5 99.4h.1M151.5 96.7a.76 .76 0 0 1 .8-.2 .76 .76 0 0 1 .5 .6v.1a.82 .82 0 0 1-1.4-.4zM151.5 99v.4M151.6 96.6a.43 .43 0 0 0-.2 .6 .43 .43 0 0 0 .5 .2 .58 .58 0 0 0 .7 0 .58 .58 0 0 0 .2-.7l-.2-.1M151.6 98.1h1M151.6 99.4l.8 .1M151.6 99v.4M151.7 96.8a.53 .53 0 0 1 .9 .2 .51 .51 0 0 1-.5 .2 .51 .51 0 0 1-.4-.4zM151.8 99.4l.6 .1-.4 .1zM151.9 96.7l-.2 .2 .5 .3 .4-.3-.3-.2M151.9 96.7h.4"/>
<path d="M151.9 97.1h.4M151.9 97.1l-.1 .1M151.9 96.7v.4M152.3 99.6a2.76 2.76 0 0 1-1 2.7M152.3 97.1l.1 .1M152.3 96.7v.4M152.4 99.5h.1M152.4 99.1v.4M152.4 99.5a2.7 2.7 0 0 1-1.1 2.8M152.5 99.1v.4M152.9 97.1l2.6 1.5M153 99.1l-.5 .4"/>
<path d="M153 99v.1M153.1 94.6h.1M153.2 94.6l2.3 4M153.2 94.5v.1M153.7 98.1v.7M154.2 97.9l-.5 .2M154.7 98.1l-1 .7M155.5 93.2l3.5-2v5.4l-3.5 2zM158.3 80.7a2.5 2.5 0 0 0 2.5 2.4 4.6 4.6 0 0 0 5.2-1.6l.1-.8M159 92.7l3 1.7M159 92.6l3 1.7M159.5 82.7v1.5"/>
<path d="M159.5 93v3l2.3 1.4M159.6 82.7v1.5M161.4 88l.5 .4M161.4 88l.4 .3M161.5 87.6l-.1 .4M161.5 87.6l.4 .2M161.6 87.4l-.1 .2M161.6 87.4l.3 .2M161.6 89.7l.4 .3M161.8 88.3l.1 .1M161.8 83.3l.2 .1M161.8 97.4h.7"/>
<path d="M161.8 94.3v3.1M161.9 87.8l-.1 .5M161.9 87.6v.2M161.9 87l-.3 .4M161.9 87l.4 .2M162 94.3l.1 .2 .1-.1M162 83.4h.4M162 84.8h.4M162 83.4v1.4M162 90v4.3M162 84.8l-1.8-1-38.1 22M162.1 87h-.2"/>
<path d="M162.1 87l.3 .2M162.1 87l.6 .3M162.1 89.4l.1 .1M162.1 87.5a.38 .38 0 0 1 .6-.1 .38 .38 0 0 1-.1 .6 .42 .42 0 0 1-.3 .4 .42 .42 0 0 1-.4-.2zM162.2 94.2h.1M162.2 93.1l.6-.1 .7 .4M162.2 93.7h.1l-.1 .1M162.2 90.8l.5-.1 .5-.4-.5 .4zM162.2 89.8l-.2 .2M162.2 89.8v4.4M162.2 94.2l-.2 .1M162.2 89.5l-.2 .5"/>
<path d="M162.2 89.7v.1M162.2 89.5v.2M162.2 94.2v.2M162.2 94.4l2.6-1.5v3.1l-2.3 1.4M162.3 87.2l-.4 .4M162.3 86.9a.82 .82 0 0 0-.9 .4 .82 .82 0 0 0 .1 1M162.4 89.2l-.2 .2M162.4 83.4v1.4M162.4 87.2h-.1M162.4 91l.5-.2 .3-.4a.62 .62 0 0 1-.8 .6zM162.4 90.7h.1M162.4 87.2l.3 .1"/>
<path d="M162.5 87.2a.44 .44 0 0 0-.4-.3 .44 .44 0 0 0-.5 .3 .69 .69 0 0 0 .1 1.2l.1-.1M162.5 83.3l-.1 .1M162.5 94.3v3.1M162.6 91.9a.57 .57 0 0 1 .6 .3 .57 .57 0 0 1-.1 .6M162.7 87.3v.7l-.5 .5-.3-.1M162.8 91.4l.2-.1-.1 .3zM163 90l-.1 .2-.1-.1M163.1 93.1l-.1 .1M163.1 92.9l-.3 .2M163.1 92.8l.8 .4M163.1 93.1l.8 .4M163.1 92.8v.3"/>
<path d="M163.1 90.2h.1M163.1 90.4h.1M163.1 90.5l.1 .1M163.1 90.7h.1M163.2 91.3a.84 .84 0 0 1-1 .6M163.2 90.6l-.5 .3-.5 .1M163.2 90.5l-.5 .3-.5 .1M163.2 90a.66 .66 0 0 1-.8 .7M163.2 90.1l-.3 .5-.5 .1M163.2 90.2l-.5 .3-.5 .1M163.2 90.2l-.5 .4-.5 .1M163.2 90.3l-.2 .3-.6 .2a.69 .69 0 0 0 .8-.5"/>
<path d="M163.2 90.7l-.5 .3-.5 .1M163.2 90.7l-.5 .3-.5 .2M163.2 90.6l-.2 .3-.6 .3a.69 .69 0 0 0 .8-.6M163.2 91.3a.82 .82 0 0 1-1 .6M163.2 90.2v1.1M163.2 91.3l2 1.1M163.2 91.4l1.9 1.1M163.3 92.5l-.2-.3-.7-.3v.7l-.2 .1M163.5 93.4l-1.3 .8M163.5 93.4v.3M163.9 93.2v.3M163.9 88.8a1.33 1.33 0 0 1-1.6 1.3h-.1"/>
<path d="M164.8 83.4l-2.4 1.4M164.8 82.7v.7M164.9 87.8l-.1 .1M164.9 82.7l-.1 .7M165 87.8h.1M165.1 87.8h.2l.1 .2M165.1 88.1h.1M165.1 87.7l.2 .1M165.1 87.8v.3M165.1 92.5v.2M165.1 88.1l-2.9 1.6M165.1 87.8l-2.9 1.7"/>
<path d="M165.1 92.5l-1.2 .7M165.1 92.7l-1.2 .8M165.2 92.4l-.1 .1M165.2 88.1v4.3M165.4 92.3l-.3 .4M165.4 88l-.2 .1M165.4 92.3l-.2 .1M165.4 88v4.3M165.6 85.3l.1 .4M165.6 85.3l.4 .2M165.6 82.1l1.1 .6M165.7 85.7l.4 .3"/>
<path d="M165.7 85.7l.3 .2M165.7 85.1l-.1 .2M165.7 85.1l.4 .2M166 85.5v.4M166 85.9l.1 .1M166 84.7l-.3 .4M166 84.7l.4 .2M166.1 85.3l-.1 .2M166.2 84.6l-.2 .1M166.2 84.6l.3 .2M166.2 84.6l.7 .2M166.3 85a.35 .35 0 0 1 .6-.1 .35 .35 0 0 1 0 .6 .53 .53 0 0 1-.8 .4v-.4z"/>
<path d="M166.4 84.9l-.3 .4M166.5 84.8l-.1 .1M166.5 84.5a.83 .83 0 0 0-.9 .4 .83 .83 0 0 0 .1 1M166.5 84.8h.4M166.7 84.7a.58 .58 0 0 0-.7-.1 .58 .58 0 0 0-.3 .5 .5 .5 0 0 0-.2 .5 .5 .5 0 0 0 .4 .3M166.7 85.8v1l-49.5 28.6M166.7 82.7l-49.5 28.6M166.7 82.7v2M166.9 84.8v.7l-.4 .5h-.4M81.5 100.3a2.76 2.76 0 0 1 3.8 .3 7.8 7.8 0 0 1 2.9 7.3 2.08 2.08 0 0 1-3.1 1.2 7.8 7.8 0 0 1-4.1-7.8zM90.9 112.4h.1M94.8 110.2l-3.9 2.2"/>
<path d="M96.1 100.7l14.4 8.3M96.2 100.8v.3M96.2 101.2a1.44 1.44 0 0 0 1.6 .5M96.4 100.9a.96 .96 0 0 0 1.1 .7M96.4 101.6l.1 .1M96.5 101l-.1 .1M96.6 101.6l.1 .1h-.2zM96.6 101v.3M96.7 102.5l.2 .2M96.8 103.4h.1M96.9 103.6h.1M96.9 102.7v.7"/>
<path d="M96.9 103.6v.6M97 104.9l.6 .1M97.6 104v1M97.8 105h-.2M97.8 104v1M98.2 102l-1.3 .7M98.6 104.5l-.8 .5M98.6 103.6v.9M98.7 103.5l-.1 1M98.9 103.3h-.1a1.42 1.42 0 0 1-1.2 .7M98.9 102.3l-2 1.1M99 102.4l-2.1 1.2"/>
<path d="M99.4 102.6v.4l-2.4 1.3M110.5 106.4v2.6M110.5 106.4l2.4 .4M110.5 109l2.4 .4M110.6 106.3l-.1 .1M110.6 106.3l2.4 .4M110.6 106.3h.1M110.6 106.3l2.5 .4M112.7 111.4l.4 .7 2 1.1M112.7 111.1v.7l.6 .7M112.8 105.8l-.3 .8M112.8 104.3l2.5 .3"/>
<path d="M112.8 104.3v1.5M112.8 105.8l1.5 .2M112.9 106.8v2.6M112.9 106.8l2.6 1.5M112.9 109.4l.9 .6M113 103.9l-.2 .4M113 106.7l-.1 .1M113 103.9l2.4 .4M113 106.7l2.5 1.5M113.1 106.7h-.1M113.1 106.7l2.4 1.4v1.5M113.1 103.8l-.1 .1"/>
<path d="M113.1 103.8l2.4 .4M113.2 112.4v.3M113.2 106.7l1.2 .2M113.2 110.4a.92 .92 0 0 1 1.6 0M113.2 110.4v.8a.9 .9 0 0 0 1.6 0v-.8M113.2 110.3a.82 .82 0 0 0-.5 .9 .82 .82 0 0 0 .6 .7M113.2 110.4a.88 .88 0 0 0 .8 .5 .88 .88 0 0 0 .8-.5M113.2 112.7l.7 .3M113.2 112.5v.2M113.3 112.7a3.2 3.2 0 0 0-1 3.9 7.5 7.5 0 0 0 3.3 4.6M113.3 110.2a.8 .8 0 0 1 .8-.3 .8 .8 0 0 1 .6 .6v.1a.81 .81 0 0 1-1.4-.3zM113.3 111.9v.6"/>
<path d="M113.3 112.5l1.7 1M113.3 111.9l1.8 1M113.6 112.9l.5 .1M113.6 110.2l.1-.1a.37 .37 0 0 1 .5 0 .37 .37 0 0 1 .1 .5h-.1a.43 .43 0 0 1-.4 0 .43 .43 0 0 1-.2-.4zM113.6 112.9l.2 .1M113.7 113a2 2 0 0 0-1.5 2.3 7.1 7.1 0 0 0 3.4 5.8M113.8 113h.3M113.8 110.1l-.3 .2 .2 .3M113.8 110.1l.5 .1M113.8 110.5l-.1 .1M113.8 110.5h.5M113.8 110.1v.4"/>
<path d="M113.9 112.9v.1M114 112.9l-.1 .1M114.2 117.8l.4 .5M114.2 117.2v.6M114.3 110.2l.1 .3-.2 .1h-.5M114.3 110.2v.3M114.3 110.5v.1M114.3 106.1a2.25 2.25 0 0 0 1.9 2.3 5.4 5.4 0 0 0 5.6-1.1l.3-.6v-.6M114.3 117l.3 .2M114.3 117l-.1 .2M114.4 118.2l.9 .8M114.5 114.3a2.41 2.41 0 0 0-.2 1.9"/>
<path d="M114.6 117.2l.4 .5-.1-.4M114.6 117.2h-.4M114.6 117.2l.3 .1M114.6 118.3l.3 .1M114.6 107.3l-.2 .2M114.7 114.3a1.55 1.55 0 0 0-1.4 2.2v.3a4.9 4.9 0 0 0 2.3 3.1M114.8 110.5l.3 .2M114.9 113.4l-.8 3.9M114.9 110l.2 .5M114.9 110l2.3 1.3M114.9 110l1.3-.8 1.8 1M115 117.9l.1 .2"/>
<path d="M115 118.2l-.4 .1M115 117.9l3 1.8M115 113.6v.2M115 114.1v3.8M115 117.3h-.1M115 117l-.3-.2-.4 .2M115 118.2l-.1 .2M115 113.6l.1 .1M115 118.1v.1M115.1 110.5l1.6 1 .1 2.8a.25 .25 0 0 1-.1 .3 .25 .25 0 0 1-.3 0l-1.3-.8M115.1 113.3l-.1 .3M115.1 113.8h-.2v.3l2.3 1.3"/>
<path d="M115.1 118.1l3 1.7M115.1 113.7l-.2 .1M115.1 110.5v3.3M115.1 118.1l-.1 .1M115.2 118.2h.1M115.2 118.2l-.3 .2M115.3 104.6h.1M115.3 119l.3 .1M115.3 119h.1M115.4 104.3l-.1 .3M115.4 104.3l.2 .2M115.5 104.2l-.1 .1"/>
<path d="M115.5 104.2l.2 .1M115.6 118.4v3l2.2 1.3M115.6 108.1v1.5M116.9 104a2.62 2.62 0 0 0-2.6 2.3 3.3 3.3 0 0 0 3.2 2 4.4 4.4 0 0 0 4.5-1.7 1.9 1.9 0 0 0-1.5-2.3l-1-.3M117.2 111.3v4.1M117.5 113.4l.4 .3M117.5 113.4l.3 .3M117.5 113v.4M117.5 113l.4 .2M117.6 112.8l-.1 .2M117.6 112.8l.3 .2M117.6 115.1l.4 .3"/>
<path d="M117.8 113.7h.1M117.8 103.5l-2.1 1.2a1.53 1.53 0 0 0-1 1.5 1.53 1.53 0 0 0 1.2 1.4 4.7 4.7 0 0 0 5.7-.9 1.56 1.56 0 0 0-.9-2l-2.2-1.2M117.8 103.5a.51 .51 0 0 1 .9 .3 .5 .5 0 0 1-.6 .2 .5 .5 0 0 1-.3-.5zM117.8 108.7l.2 .1M117.8 119.7v3M117.9 113.2l-.1 .5M117.9 113v.2M118 119.7l.1 .1h.2M118 108.8h.4M118 110.2h.4M118 112.4l-.4 .4M118 112.4l.3 .2"/>
<path d="M118 108.8v1.4M118 115.4v4.3M118.1 112.4h-.1M118.1 112.4l.3 .2M118.1 112.4l.6 .3M118.1 114.8l.2 .1M118.1 112.9a.37 .37 0 0 1 .6-.1 .37 .37 0 0 1 0 .5 .43 .43 0 0 1-.3 .4 .43 .43 0 0 1-.5-.1zM118.2 119.6h.1M118.2 118.5a1.43 1.43 0 0 1 1.3 .3M118.2 119.1h.1l-.1 .1M118.2 116.2l.7-.2 .3-.3-.5 .4zM118.2 116.5l.5-.1 .5-.3-.5 .3z"/>
<path d="M118.2 115.2l-.2 .2M118.2 115.2v4.4M118.2 119.6l-.2 .1M118.3 114.9l-.3 .5M118.3 115.1l-.1 .1M118.3 114.9v.2M118.3 119.6v.2M118.3 112.6l-.4 .4M118.4 112.3a.84 .84 0 0 0-.9 .4 .84 .84 0 0 0 0 1M118.4 114.7l-.1 .1M118.4 108.8v1.4M118.4 114.6v.1"/>
<path d="M118.4 112.6h-.1M118.4 112.6l.3 .1M118.5 116.2l.6-.2 .1-.3a.67 .67 0 0 1-.7 .5zM118.5 116.4l.6-.2 .1-.4v.9M118.5 117.3v.7l-.3 .1M118.5 117.3l.5 .2 .3 .4M118.5 116.1h.1M118.5 116.4h.1M118.5 112.5a.49 .49 0 0 0-.5-.2 .49 .49 0 0 0-.4 .4 .53 .53 0 0 0-.3 .6 .53 .53 0 0 0 .5 .4M118.5 119.6l2.3-1.3v3.1l-2.3 1.3zM118.6 117.3a.59 .59 0 0 1 .6 .2 .59 .59 0 0 1-.1 .7M118.6 108.7l-.2 .1"/>
<path d="M118.7 112.7v.7l-.4 .4-.4-.1M119 115.4l-.1 .2-.1-.1M119.1 118.5h-.1M119.1 118.3l-.2 .2M119.1 118.2l.8 .4M119.1 118.5l.8 .4M119.1 118.2v.3M119.1 115.6h.1M119.1 115.9h.1M119.2 115.9l-.5 .4-.5 .1M119.2 115.9l-.5 .3-.5 .1M119.2 115.6l-.5 .3-.5 .1"/>
<path d="M119.2 115.6l-.5 .4h-.5M119.2 115.7v.1M119.2 116.1h.1M119.2 116.7a.91 .91 0 0 1-1 .6M119.2 115.5l-.1 .3-.6 .3M119.2 115.4l-.1 .7-.6 .3M119.2 116l-.1 .3-.6 .3 .6-.3 .1-.3M119.2 116.7a.88 .88 0 0 1-1 .6M119.2 116.7l2 1.1M119.2 116.8l1.9 1.1M119.5 118.8l-1.2 .8M119.5 118.8v.3l-1.2 .7"/>
<path d="M119.9 118.6v.3M119.9 114.2a1.4 1.4 0 0 1-1.7 1.3M120.8 113.3l-2.4 1.4M120.8 108.1v.7M120.8 113.3h.1M120.8 108.8l-2.4 1.4M120.9 113.2l-.1 .1M120.9 108.1l-.1 .7M121 113.2h.1M121.1 113.1l.2 .1M121.1 113.2h.2l.1 .2M121.1 113.5h.1"/>
<path d="M121.1 113.2v.3M121.1 117.9v.2M121.1 113.5l-2.8 1.6M121.1 113.2l-2.8 1.7M121.1 117.9l-1.2 .7M121.1 118.1l-1.2 .8M121.2 117.8l-.1 .1M121.2 113.5v4.3M121.4 117.7l-.3 .4M121.4 114.4a.33 .33 0 0 1 .5 .2 .33 .33 0 0 1-.5 .3h.3l.2-.3-.3-.2M121.4 114.2l.3 .1M121.4 113.4l-.2 .1"/>
<path d="M121.4 117.7l-.2 .1M121.4 113.4v4.3M121.5 117.2h.1M121.5 117.2l-.1 .1 .4-.1h-.1M121.5 116.8v.4M121.6 114.8h-.2M121.6 114.4l-.2 .1M121.6 114.8l.1 .1M121.6 114.4v.4M121.6 110.7l.1 .4M121.6 110.7l.4 .2M121.6 116.8v.4"/>
<path d="M121.7 111.1l.4 .3M121.7 117.2l-.3 .1M121.7 114.2v.1M121.7 111.1l.3 .2M121.7 117.2a2.93 2.93 0 0 1-.9 2.7 2.9 2.9 0 0 0 .8-2.6M121.7 110.5l-.1 .2M121.7 110.5l.4 .2M121.7 114.3a.44 .44 0 0 1 .4 .5 .44 .44 0 0 1-.6 .3h-.1M121.7 114.3h.1M121.8 114.3a.43 .43 0 0 1 .4 .4 .43 .43 0 0 1-.5 .4h-.3M122 111.3l.1 .1M122 110.9v.4"/>
<path d="M122.1 110.7l-.1 .2M122.1 110.1l-.4 .4M122.1 110.1l.3 .2M122.2 110.6a.39 .39 0 0 1 .3-.3 .39 .39 0 0 1 .4 .2v.1a.63 .63 0 0 1-.8 .7zM122.2 110l-.1 .1M122.2 110l.3 .2M122.2 110l.7 .2M122.2 116.9l-.6 .3M122.2 114.7v.7a.7 .7 0 0 1-.8 .5M122.2 116.8v.1M122.2 114.8l2.6 1.5M122.3 116.7l-.1 .2"/>
<path d="M122.4 110.3l-.3 .4M122.4 112.3l.1 .1M122.5 110.2l-.1 .1M122.5 109.9a.83 .83 0 0 0-.8 .2 .83 .83 0 0 0-.2 .9l.2 .3M122.5 110.2h.4M122.5 112.4l2.3 3.9M122.5 112.3v.1M122.7 110.1a.48 .48 0 0 0-.5-.2 .48 .48 0 0 0-.4 .4 .57 .57 0 0 0-.3 .6 .57 .57 0 0 0 .5 .4M122.9 110.2v.7l-.4 .5h-.4M123 116.5l-1 .3h-.6M123 115.8l-.7 .3-.9 .1M123 115.8v.7"/>
<path d="M123.5 115.6l-.5 .2M123.8 115.7l-1.2 .7-1.2 .1M124.1 115.8l-1.1 .7M124.8 111l3.5-2.1v5.4l-3.5 2zM143.4 100.2a6.3 6.3 0 0 0 4.3 3.8h.5l.7-.3M143.5 100.2a5.6 5.6 0 0 0 4.2 3.6 1.95 1.95 0 0 0 1.8-2.4l-.1-.9M144.9 100l.4 .5M144.9 100l.1 .4 .3 .1M145.1 100.5l.8 .8M145.3 100.5l.3 .2M145.8 100.3l-.2 .4M145.9 101.3l.5 .1"/>
<path d="M145.9 101.3h.1M146.2 100.1l-.4 .2M146.2 100.1l-.3 .4-.3 .2M147 101.5l1.2 .3M147.7 101.2l.7 .1M149.8 100.4a3.1 3.1 0 0 1-.9 3.3M151.3 102.3l-2.4 1.4M20 125h-12v-120h197v287h-197v-145h12M117.8 122.7h.7M13 147v145M8 182h12M8 207h12"/>
<path d="M8 232h12M20 237h185M27 237v25M37 237v55M60 237v55M75 237v55M85 237v55M20 257h65M85 252h120M155 252v40M155 257h50M170 252v20"/>
<path d="M187 252v20M8 267h12M20 262h65M85 277h120M155 272h50M175 272v5"/>
<circle cx="101.2" cy="55.9" r=".12"/>
<circle cx="102.7" cy="56.9" r=".11"/>
<circle cx="57.3" cy="81.3" r=".13"/>
<circle cx="58.7" cy="82.3" r=".11"/>
<circle cx="164.4" cy="92.5" r=".11"/>
<circle cx="118.9" cy="116.9" r=".12"/>
<circle cx="120.4" cy="117.8" r=".11"/>
</g>
<path d="M98.6 103.6l2.2 2.9-.7 .4zM159.8 75.3h.7l-.5 3.6zM165.7 85.1l2.9 2-.5 .6zM129.4 86l-1.6 3.2-.7-.4zM152.4 99.4l3.1 1.8-.5 .6zM119.7 82.2l3.5-.3-3.4 1.1zM133.6 69.3l.2 .1h-.2a.25 .25 0 0 0 .2 .3 .25 .25 0 0 0 .3-.4 .25 .25 0 0 0-.4-.1zM54.7 76.8l-1.4 3.2-.7-.3zM49.5 73.3l.6-.5 2 2.9zM89.1 69.2l3.5-.5-3.3 1.3z" fill="#000"/>
<text font-size="7.8" x="118.6" y="243.8">ТП.SH21(K1).00СБ</text>
<text font-size="6.3" x="107.4" y="260.6">Концепт 1</text>
<text font-size="4.9" x="87" y="11.6" transform="rotate(-180 87 11.6)">ТП.SH21(K1).00СБ</text>
<text font-size="4.8" x="191" y="265.3">1:10</text>
<g font-size="4.7">
<text x="37.4" y="61.3">1</text>
<text x="159.3" y="68.7">2</text>
<text x="79.2" y="73.6">8</text>
<text x="149.3" y="74.4">9</text>
<text x="100.1" y="87.7">3</text>
<text x="41.3" y="99.2">5</text>
<text x="120.6" y="99.2">7</text>
<text x="177.2" y="99.2">11</text>
<text x="159.3" y="107">6</text>
<text x="109.6" y="127.6">10</text>
</g>
<g font-size="4.2">
<text x="172" y="265.3">70.5</text>
<text x="100.1" y="273.8">Сборочный чертеж</text>
<text x="158.4" y="285.6">ООО &quot;Техно ПРО&quot;</text>
</g>
<text font-size="3.5" x="92.3" y="168">Покупные изделия</text>
<g font-size="3.4">
<text x="11.5" y="46.2" transform="rotate(-90 11.5 46.2)">Перв. примен.</text>
<text x="11.4" y="103.2" transform="rotate(-90 11.4 103.2)">Справ. №</text>
<text x="11.4" y="174.7" transform="rotate(-90 11.4 174.7)">Подп. и дата</text>
<text x="11.5" y="204.9" transform="rotate(-90 11.5 204.9)">Инв. № дубл.</text>
<text x="11.5" y="229.6" transform="rotate(-90 11.5 229.6)">Взам. инв. №</text>
<text x="159" y="255.5">Лит.</text>
<text x="172.7" y="255.5">Масса</text>
<text x="188.4" y="255.6">Масштаб</text>
<text x="11.5" y="259.2" transform="rotate(-90 11.5 259.2)">Подп. и дата</text>
<text x="20.5" y="260.4">Изм</text>
<text x="28.3" y="260.4">Лист</text>
<text x="41.1" y="260.4">№ докум.</text>
<text x="63.1" y="260.4">Подп.</text>
<text x="76.2" y="260.4">Дата</text>
<text x="20.4" y="265.4">Разраб.</text>
<text x="20.5" y="275.4">Т. контр.</text>
<text x="20.5" y="270.4">Пров.</text>
<text x="156.2" y="275.4">Лист 1</text>
<text x="176.2" y="275.4">Листов 1</text>
<text x="20.5" y="285.4">Н. контр.</text>
<text x="11.4" y="290" transform="rotate(-90 11.4 290)">Инв. № подл.</text>
<text x="20.5" y="290.4">Утв.</text>
<text x="112.4" y="295">Копировал</text>
<text x="184.6" y="295">Формат А4</text>
</g>
<g font-size="3.2">
<text x="37.8" y="265.6">Поликаров А.</text>
<text x="37.7" y="275.6">Поликаров А.</text>
<text x="37.8" y="270.6">Поликаров А.</text>
<text x="37.7" y="285.6">Поликаров А.</text>
</g>
<g font-size="2.9">
<text x="96.7" y="248.5">Исполнение:00</text>
<text x="115.4" y="280.5">сборка</text>
</g>
<g font-size="2.8">
<text x="40.9" y="141.7">№пп</text>
<text x="57.4" y="141.7">Обозначение</text>
<text x="99.1" y="141.7">Наименование</text>
<text x="144.9" y="141.7">По умолчанию/К-ВО</text>
<text x="43" y="149.8">1</text>
<text x="53.8" y="149.8">ТП.SH21(K1).01.00</text>
<text x="99.6" y="149.8">Рама силовая</text>
<text x="157.4" y="149.8">1</text>
<text x="43" y="155.8">2</text>
<text x="53.8" y="155.8">ТП.SH21(K1).02.00</text>
<text x="94.7" y="155.8">Линейный движитель</text>
<text x="157.4" y="155.8">4</text>
<text x="43" y="161.8">3</text>
<text x="55.7" y="161.8">ТП.SH21(K1).03</text>
<text x="103.6" y="161.8">Прижим</text>
<text x="157.4" y="161.8">2</text>
<text x="43" y="167.8">4</text>
<text x="43" y="173.5">5</text>
<text x="85.9" y="173.5">Болт М8-6gx30(S13) ГОСТ 7798-77</text>
<text x="157.4" y="173.5">8</text>
<text x="43" y="179.8">6</text>
<text x="90.6" y="179.8">Гайка М10 (ГОСТ ISO 4032)</text>
<text x="156.6" y="179.8">16</text>
<text x="43" y="185.8">7</text>
<text x="90.6" y="185.8">Гайка М16 (ГОСТ ISO 4032)</text>
<text x="157.4" y="185.8">4</text>
<text x="43" y="191.8">8</text>
<text x="93.6" y="191.8">Колесо ленивец 100мм</text>
<text x="157.4" y="191.8">4</text>
<text x="43" y="197.8">9</text>
<text x="95.1" y="197.8">Мотор колесо 200мм</text>
<text x="157.4" y="197.8">2</text>
<text x="42.2" y="203.8">10</text>
<text x="92" y="203.8">Шайба 16 ГОСТ 11371-78</text>
<text x="157.4" y="203.8">4</text>
<text x="42.2" y="209.8">11</text>
<text x="92.7" y="209.8">Шайба 8 ГОСТ 11371-78</text>
<text x="157.4" y="209.8">8</text>
</g>
<text font-size="2.1" x="26.2" y="260.4">.</text>
<g font-size="1.3">
<text x="76.2" y="239.9">13.05.2021</text>
<text x="75.3" y="265.6">13.05.2021</text>
<text x="75.1" y="270.6">13.05.2021</text>
<text x="75.1" y="275.6">13.05.2021</text>
<text x="75.3" y="285.6">13.05.2021</text>
</g>
</svg>
